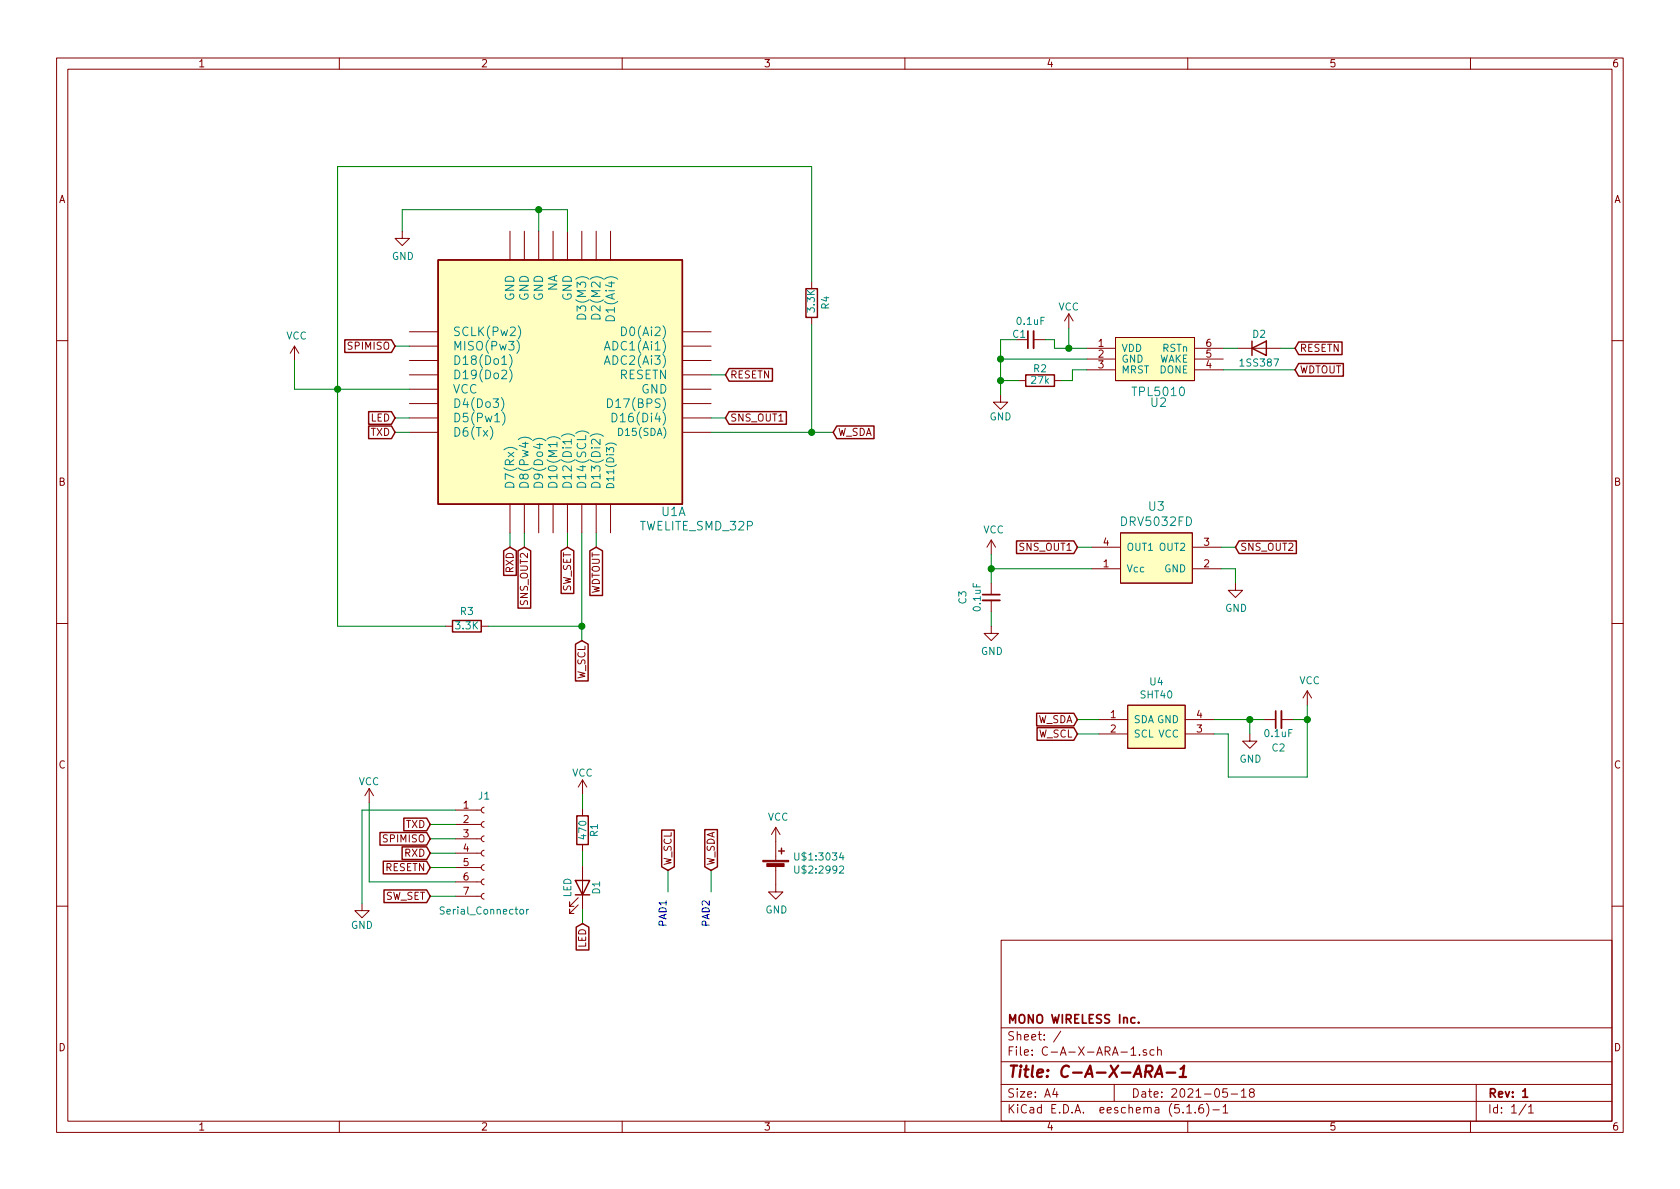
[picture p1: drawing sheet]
<svg xmlns="http://www.w3.org/2000/svg" width="297mm" height="210mm" viewBox="0 0 297 210" stroke-linecap="round" stroke-linejoin="round" font-family="sans-serif">
<g fill="none" stroke="#840000" stroke-width=".18">
<path d="M10 10.3h277v189.9h-277zM12 12.2h273v186.1h-273zM60 10.3v1.9M110 10.3v1.9M160 10.3v1.9M210 10.3v1.9M260 10.3v1.9M71.1 40.9v1.3h1.3l-1.3 1.2-1.3-1.2h1.3M72.4 58.7h5.1M90.2 40.9v5.1M92.7 40.9v5.1M95.2 40.9v5.1"/>
<path d="M97.8 40.9v5.1M100.3 40.9v5.1M102.9 40.9v5.1M105.4 40.9v5.1M107.9 40.9v5.1M120.6 58.7h5.1M143.5 49.8v1.2M143.5 56.1v1.3M189 55.5l-.8 1.3M189 55.5v2.5M189 55.5l.7 1.3M197.2 59.7h14v7.6h-14z"/>
<path d="M10 60.2h2M52.1 61.2l-.8 1.3M52.1 61.2v2.5M52.1 61.2l.7 1.3M72.4 61.2h5.1M72.4 63.7h5.1M72.4 66.3h5.1M72.4 68.8h5.1M72.4 71.4h5.1M72.4 73.9h5.1M72.4 76.4h5.1M120.6 61.2h5.1"/>
<path d="M120.6 63.7h5.1M120.6 66.3h5.1M120.6 68.8h5.1M120.6 71.4h5.1M120.6 73.9h5.1M120.6 76.4h5.1M176.9 69.8v1.3h1.3l-1.3 1.3-1.3-1.3h1.3M179.7 60.1h2M180.1 67.3h1.3M182.8 60.1h2M186.4 67.3h1.3M192.2 61.6h5"/>
<path d="M192.2 63.5h5M192.2 65.4h5M211.2 61.6h5.1M211.2 63.5h5.1M211.2 65.4h5.1M218.8 61.6h7.6M285 60.2h2M90.2 89.1v5.1M92.7 89.1v5.1M95.2 89.1v5.1M97.8 89.1v5.1M100.3 89.1v5.1"/>
<path d="M102.9 89.1v5.1M105.4 89.1v5.1M107.9 89.1v5.1M175.3 95.5l-.8 1.3M175.3 95.5v2.5M175.3 95.5l.7 1.3M193 96.8h5.1M198.1 94.2h12.7v8.9h-12.7zM210.8 96.8h5.1M10 110.3h2M78.7 110.7h1.3M85.1 110.7h1.3"/>
<path d="M175.3 110.7v1.3h1.2l-1.2 1.3-1.3-1.3h1.3M175.3 103.1v2.1M175.3 106.2v2M193 100.6h5.1M210.8 100.6h5.1M218.4 103.1v1.3h1.3l-1.3 1.3-1.2-1.3h1.2M285 110.3h2M65.3 139.4l.7 1.3M65.3 139.4v2.6M65.3 139.4l-.8 1.3M103 137.9v2.6M103 137.9l-.8 1.3"/>
<path d="M103 137.9l.8 1.3M194.3 127.2h5.1M194.3 129.8h5.1M199.4 124.7h10.1v7.6h-10.1zM209.5 127.2h5.1M209.5 129.8h5.1M221 129.8v1.3h1.2l-1.2 1.2-1.3-1.2h1.3M223.5 127.2h2.1M226.6 127.2h2M231.1 122.2l-.7 1.2M231.1 122.2v2.5M231.1 122.2l.8 1.2"/>
<path d="M64 159.8v1.2h-1.3l1.3 1.3 1.3-1.3h-1.3M80.5 158.5h4.6M80.5 156h4.6M80.5 153.4h4.6M80.5 150.9h4.6M80.5 148.3h4.6M80.5 145.8h4.6M80.5 143.3h4.6M85.6 158l-.3 .1-.2 .3 .1 .4 .4 .2M85.6 155.4l-.3 .1-.2 .4 .1 .4 .4 .2M85.6 152.9l-.3 .1-.2 .3 .1 .4 .4 .2M85.6 150.4l-.3 .1-.2 .3 .1 .4 .4 .2"/>
<path d="M85.6 147.8l-.3 .1-.2 .4 .1 .3 .4 .2M85.6 145.3l-.3 .1-.2 .3 .1 .4 .4 .2M85.6 142.7l-.3 .1-.2 .4 .1 .4 .4 .2M102.2 158.7l-1.5 1.6v-.8v.8h.8M103 143v1.3M103 149.3v1.3M103 153.2v7.6M137.2 153.2v4.5h1.2l-1.2 1.3-1.3-1.3h1.3M137.2 146.3l-.8 1.3M137.2 146.3v5.8M137.2 146.3l.7 1.3M10 160.2h2"/>
<path d="M102.2 160l-1.5 1.5v-.7v.7h.8M177 166.3h108v32h-108zM285 160.2h2M60 198.3v1.9M110 198.3v1.9M160 198.3v1.9M177 194.8h108M177 191.8h108M177 187.8h108M177 181.8h108M186.5 192.5l-.4 1h1M186.8 193v1"/>
<path d="M187.6 182.3l-1.3 2M197 191.8v3M200 185.5l.4-.4v1.5M200 186.6h.8M201.5 186.5v.1M202.7 185.7a.37 .37 0 0 0-.6 .1l.1 .2 .5 .2 .1 .1-.3 .3-.4-.1M204 185.7l-.4-.1-.3 .3 .1 .6 .2 .1 .4-.1M204.7 185.7a.37 .37 0 0 1 .6 .1v.8M204.7 185.1v1.5M209.8 195.8l.5-.5v1.5M209.8 196.8h.9M210 198.3v1.9"/>
<path d="M211.3 196.7v.1M212.7 195.3a.59 .59 0 0 0-.7 .7v.7l.2 .1 .6-.1v-.5l-.1-.2-.5-.1-.2 .3M213.3 195.1a1.71 1.71 0 0 1 0 2.3M214.5 196.3h1.1M216.3 195.8l.4-.5v1.5M216.3 196.8h.8M217 192.5h-.7l-.1 .7 .2-.1 .5 .1 .1 .2v.5l-.2 .1-.6-.1M217.7 193.5h1.1M219.5 193l.4-.5v1.5M219.5 194h.8M221.2 193.2l-.3-.3 .1-.2 .2-.2 .4 .1 .2 .2-.1 .2-.6 .2a.48 .48 0 0 0-.1 .7l.2 .1 .5-.1a.48 .48 0 0 0-.1-.7h-.1M260 198.3v1.9"/>
<path d="M261 191.8v6.5M269.8 195.2l-1.2 2M270.3 195.8l.4-.5v1.5M270.3 196.8h.8"/>
</g>
<path d="M181.7 58.5v3.1M173.7 105.2h3.1M225.6 125.7v3.1M201.3 180.8v.1M269.2 193l.5-.5v1.5M269.2 194h.9" fill="none" stroke="#840000" stroke-width=".3"/>
<path d="M202.6 189.5h.7a.56 .56 0 0 0 .5-.5 .56 .56 0 0 0-.3-.6h-.8l-.3 2M204.2 190.4l.9-2 .4 2M204.4 189.9h1M206.3 189.7h1.5M208.6 190.4h1.1M208.7 189l.7-.6-.3 2" fill="none" stroke="#840000" stroke-width=".41"/>
<g fill="none" stroke="#840000" stroke-width=".25">
<path d="M77.5 46h43.1v43.1h-43.1zM142.5 51h2v5.1h-2zM61 60.1h8.2l.6 1.1-.6 1.1h-8.2zM65.2 75.3h4l.6 1.1-.6 1.2h-4zM65.2 72.8h4l.6 1.1-.6 1.1h-4zM128.9 65.2h7.7v2.2h-7.7l-.6-1.1zM128.9 72.8h10.1v2.2h-10.1l-.6-1.1zM148 75.3h6.5v2.3h-6.5l-.7-1.2zM181.4 66.3h5v2h-5zM221.4 61.6l2.5-1.3v2.6zM221.4 60.3v2.6M229.6 60.5h7.7v2.2h-7.7l-.6-1.1z"/>
<path d="M229.6 64.3h7.9v2.2h-7.9l-.6-1.1zM89.1 97.4l1.1-.6 1.1 .6v4.3h-2.2zM91.6 97.4l1.1-.6 1.1 .6v10.1h-2.2zM99.2 97.4l1.1-.6 1.1 .6v7.5h-2.2zM104.3 97.4l1.1-.6 1.1 .6v7.9h-2.2zM179.7 95.7h10.2l.6 1.1-.6 1.1h-10.2zM219.1 95.7h10.1v2.2h-10.1l-.7-1.1zM80 109.7h5.1v2.1h-5.1zM101.8 113.9l1.1-.6 1.1 .6v6.5h-2.2zM183.3 126.1h6.6l.6 1.1-.6 1.2h-6.6zM183.4 128.7h6.5l.6 1.1-.6 1.1h-6.5zM67.2 147.2h8.2l.7 1.1-.7 1.1h-8.2z"/>
<path d="M67.8 152.3h7.6l.7 1.1-.7 1.1h-7.6zM67.9 157.4h7.5l.7 1.1-.7 1.1h-7.5zM71.1 149.8h4.3l.7 1.1-.7 1.1h-4.3zM71.4 144.7h4l.7 1.1-.7 1.1h-4zM101.7 155.7h2.6l-1.3 2.5zM101.7 158.2h2.6M102 144.3h2v5h-2zM117 146.8h2.2v6.5l-1.1 .6-1.1-.6zM124.6 146.7h2.2v6.6l-1.1 .6-1.1-.6zM137.7 150.5h1M138.2 150v1M101.9 164l1.1-.7 1.1 .7v4h-2.2z"/>
</g>
<path d="M182.8 58.5v3.1M173.7 106.2h3.1M226.6 125.7v3.1" fill="none" stroke="#840000" stroke-width=".33"/>
<g fill="none" stroke="#008484" stroke-width=".18">
<path d="M91.6 57.6a1.78 1.78 0 0 1 0 2.3M102.1 55.8a.87 .87 0 0 1 1.5 .3v.3h-1.6zM104.6 55.8a.87 .87 0 0 1 1.5 .3v.3h-1.5zM107.3 56a.81 .81 0 0 1 .9-.1 .81 .81 0 0 1 .4 .8h-1.5v-.4zM109.9 57.8a.77 .77 0 0 1 .9 .8 .77 .77 0 0 1-.9 .8zM86.7 75.4a1.78 1.78 0 0 1 0 2.3M88.6 70.3a1.78 1.78 0 0 1 0 2.3M88.8 72.8a1.78 1.78 0 0 1 0 2.4M89.1 79.5a1.78 1.78 0 0 1 2.3 0M90.1 62.7a1.78 1.78 0 0 1 0 2.3M90.1 65.2a1.78 1.78 0 0 1 0 2.4M91.4 60.1a1.78 1.78 0 0 1 0 2.4"/>
<path d="M91.6 77.7a1.78 1.78 0 0 1 2.4 0M94.2 77.9a1.78 1.78 0 0 1 2.3 0M96.7 77.7a1.78 1.78 0 0 1 2.4 0M99.3 77.2a1.78 1.78 0 0 1 2.3 0M101.8 76.7a1.78 1.78 0 0 1 2.3 0M104.3 77.2a1.78 1.78 0 0 1 2.4 0M106.9 64.4l.5-1.5 .5 1.5M106.9 61.9l.5-1.5 .5 1.5M107.1 78.7a1.47 1.47 0 0 1 1.9 0M107.4 70.5a.77 .77 0 0 1 .9 .8 .77 .77 0 0 1-.9 .8zM108.2 73.1a.77 .77 0 0 1 .9 .7 .77 .77 0 0 1-.9 .8zM109.4 75.7a.64 .64 0 0 1 .7 .7 .64 .64 0 0 1-.7 .6z"/>
<path d="M148.4 153.3l.5-.2 .2 .2 .1 .2-.1 .2-.7 .7h.8M148.7 150.8l-.3 .9h.8M92 160.9l.3-.1 .3 .2-.1 .6h-.3l-.3-.2zM93.1 160.8v.8M93.5 160.8l-.4 .2"/>
</g>
<g fill="#ffffc2" stroke="#ffffc2" stroke-width=".18">
<path d="M199.4 124.7h10.1v7.6h-10.1z"/>
<path d="M198.1 94.2h12.7v8.9h-12.7z"/>
<path d="M197.2 59.7h14v7.6h-14z"/>
<path d="M77.5 46h43.1v43.1h-43.1z"/>
</g>
<g fill="#840000" stroke="#840000" stroke-width=".18">
<path d="M134.9 152.1h4.5v.3h-4.5z"/>
<path d="M135.6 152.7h3v.5h-3z"/>
</g>
<g fill="none" stroke="#008400" stroke-width=".18">
<path d="M95.2 37.1v3.8M71.1 40.9v-3.8h29.2v3.8M143.5 49.8v-20.3h-83.8v81.2h19M143.5 57.4v19M189 58v3.6M52.1 63.7v5.1h20.3M69.8 76.4h2.6M69.8 61.2h2.6M69.8 73.9h2.6M125.7 66.3h2.6M125.7 76.4h21.6M125.7 73.9h2.6"/>
<path d="M176.9 63.5h15.3M176.9 67.3h3.2M179.7 60.1h-2.8v9.7M184.8 60.1h1.6v1.5h5.8M192.2 65.4h-2.6v1.9h-1.9M216.3 61.6h2.5M216.3 65.4h12.7M226.4 61.6h2.6M90.2 94.2v2.6M92.7 94.2v2.6M100.3 94.2v2.6M102.9 94.2v19.1"/>
<path d="M105.4 94.2v2.6M175.3 98v5.1M190.5 96.8h2.5M215.9 96.8h2.5M86.4 110.7h16.5M175.3 100.6h17.7M175.3 108.2v2.5M215.9 100.6h2.5v2.5M190.5 129.8h3.8M190.5 127.2h3.8M214.6 127.2h8.9M221 127.2v2.6"/>
<path d="M228.6 127.2h2.5M231.1 124.7v12.7h-13.9v-7.6h-2.6M65.3 142v14h15.2M76.1 158.5h4.4M76.1 153.4h4.4M76.1 150.9h4.4M76.1 148.3h4.4M76.1 145.8h4.4M80.5 143.3h-16.5v16.5M103 140.5v2.5M103 150.6v2.6M118.1 153.9v3.8"/>
<path d="M125.7 153.9v3.8M103 160.8v2.5"/>
</g>
<g fill="#008400" stroke="#008400" stroke-width=".25">
<circle cx="95.3" cy="37.1" r=".51"/>
<circle cx="176.9" cy="67.3" r=".51"/>
<circle cx="143.5" cy="76.4" r=".51"/>
<circle cx="59.7" cy="68.8" r=".51"/>
<circle cx="102.9" cy="110.7" r=".51"/>
<circle cx="231.1" cy="127.2" r=".51"/>
<circle cx="221" cy="127.2" r=".51"/>
<circle cx="176.9" cy="63.5" r=".51"/>
<circle cx="189" cy="61.6" r=".51"/>
<circle cx="175.3" cy="100.6" r=".51"/>
</g>
<text font-size="2.8" fill="#840000" x="178" y="190.5">Title: C-A-X-ARA-1</text>
<g font-size="2.1" fill="#008484">
<text x="90.9" y="53.2" transform="rotate(-90 90.9 53.2)">GND</text>
<text x="93.5" y="53.2" transform="rotate(-90 93.5 53.2)">GND</text>
<text x="96" y="53.2" transform="rotate(-90 96 53.2)">GND</text>
<text x="98.6" y="51.6" transform="rotate(-90 98.6 51.6)">NA</text>
<text x="101.1" y="53.2" transform="rotate(-90 101.1 53.2)">GND</text>
<text x="80" y="59.4">SCLK(Pw2)</text>
<text x="103.6" y="55.6" transform="rotate(-90 103.6 55.6)">D3(M3)</text>
<text x="106.2" y="55.6" transform="rotate(-90 106.2 55.6)">D2(M2)</text>
<text x="108.7" y="55.9" transform="rotate(-90 108.7 55.9)">D1(Ai4)</text>
<text x="110.7" y="59.4">D0(Ai2)</text>
<text x="80" y="62">MISO(Pw3)</text>
<text x="80" y="64.5">D18(Do1)</text>
<text x="107.6" y="64.5">ADC2(Ai3)</text>
<text x="107.6" y="62">ADC1(Ai1)</text>
<text x="80" y="67.1">D19(Do2)</text>
<text x="80" y="69.6">VCC</text>
<text x="109.5" y="67.1">RESETN</text>
<text x="113.4" y="69.6">GND</text>
<text x="200.5" y="70">TPL5010</text>
<text x="203.5" y="72">U2</text>
<text x="80" y="72.1">D4(Do3)</text>
<text x="80" y="74.7">D5(Pw1)</text>
<text x="80" y="77.2">D6(Tx)</text>
<text x="108.4" y="72.1">D17(BPS)</text>
<text x="109.5" y="74.7">D16(Di4)</text>
<text x="90.9" y="86.6" transform="rotate(-90 90.9 86.6)">D7(Rx)</text>
<text x="93.5" y="86.6" transform="rotate(-90 93.5 86.6)">D8(Pw4)</text>
<text x="96" y="86.6" transform="rotate(-90 96 86.6)">D9(Do4)</text>
<text x="98.6" y="86.6" transform="rotate(-90 98.6 86.6)">D10(M1)</text>
<text x="101.1" y="86.6" transform="rotate(-90 101.1 86.6)">D12(Di1)</text>
<text x="103.6" y="86.6" transform="rotate(-90 103.6 86.6)">D14(SCL)</text>
<text x="106.2" y="86.6" transform="rotate(-90 106.2 86.6)">D13(Di2)</text>
<text x="113.1" y="93.8">TWELITE_SMD_32P</text>
<text x="117" y="91.3">U1A</text>
<text x="198.5" y="93">DRV5032FD</text>
<text x="203.1" y="90.3">U3</text>
</g>
<g font-size="2.1" fill="#840000">
<text x="178" y="184">Sheet: /</text>
<text x="178" y="181">MONO WIRELESS Inc.</text>
<text x="178" y="186.7">File: C-A-X-ARA-1.sch</text>
<text x="178" y="196.9">KiCad E.D.A. eeschema (5.1.6)-1</text>
<text x="178" y="194.1">Size: A4</text>
<text x="200" y="194.1">Date: 2021-05-18</text>
<text x="263" y="194.1">Rev: 1</text>
<text x="263" y="196.9">Id: 1/1</text>
</g>
<g font-size="1.8" fill="#840000">
<text x="35" y="11.9">1</text>
<text x="85" y="11.9">2</text>
<text x="135" y="11.9">3</text>
<text x="185" y="11.9">4</text>
<text x="235" y="11.9">5</text>
<text x="285" y="11.9">6</text>
<text x="10.4" y="35.9">A</text>
<text x="285.4" y="35.9">A</text>
<text x="61.7" y="61.8">SPIMISO</text>
<text x="194.2" y="61.3">1</text>
<text x="194.2" y="63.2">2</text>
<text x="194.2" y="65.1">3</text>
<text x="213.3" y="65.1">4</text>
<text x="213.3" y="63.2">5</text>
<text x="213.3" y="61.3">6</text>
<text x="229.8" y="62.2">RESETN</text>
<text x="129.1" y="66.9">RESETN</text>
<text x="229.8" y="66">WDTOUT</text>
<text x="65.5" y="77.1">TXD</text>
<text x="65.5" y="74.5">LED</text>
<text x="129.1" y="74.5">SNS_OUT1</text>
<text x="148.1" y="77.1">W_SDA</text>
<text x="10.4" y="85.9">B</text>
<text x="285.4" y="85.9">B</text>
<text x="90.8" y="101.3" transform="rotate(-90 90.8 101.3)">RXD</text>
<text x="180.4" y="97.4">SNS_OUT1</text>
<text x="195.1" y="100.3">1</text>
<text x="195.1" y="96.5">4</text>
<text x="212.9" y="100.3">2</text>
<text x="212.9" y="96.5">3</text>
<text x="219.2" y="97.4">SNS_OUT2</text>
<text x="93.3" y="106.9" transform="rotate(-90 93.3 106.9)">SNS_OUT2</text>
<text x="101" y="104.8" transform="rotate(-90 101 104.8)">SW_SET</text>
<text x="106" y="105.3" transform="rotate(-90 106 105.3)">WDTOUT</text>
<text x="103.5" y="120.3" transform="rotate(-90 103.5 120.3)">W_SCL</text>
<text x="183.3" y="127.9">W_SDA</text>
<text x="183.5" y="130.4">W_SCL</text>
<text x="196.4" y="127">1</text>
<text x="196.4" y="129.5">2</text>
<text x="211.6" y="129.5">3</text>
<text x="211.6" y="127">4</text>
<text x="10.4" y="135.9">C</text>
<text x="285.4" y="135.9">C</text>
<text x="81.9" y="143">1</text>
<text x="67.9" y="149">SPIMISO</text>
<text x="71.8" y="146.4">TXD</text>
<text x="81.9" y="145.5">2</text>
<text x="81.9" y="148.1">3</text>
<text x="68.1" y="154">RESETN</text>
<text x="71.6" y="151.5">RXD</text>
<text x="81.9" y="150.6">4</text>
<text x="81.9" y="153.2">5</text>
<text x="81.9" y="155.7">6</text>
<text x="118.7" y="153.1" transform="rotate(-90 118.7 153.1)">W_SCL</text>
<text x="126.4" y="153.1" transform="rotate(-90 126.4 153.1)">W_SDA</text>
<text x="68" y="159.1">SW_SET</text>
<text x="81.9" y="158.2">7</text>
<text x="103.6" y="167.6" transform="rotate(-90 103.6 167.6)">LED</text>
<text x="10.4" y="185.9">D</text>
<text x="285.4" y="185.9">D</text>
<text x="35" y="199.9">1</text>
<text x="85" y="199.9">2</text>
<text x="135" y="199.9">3</text>
<text x="185" y="199.9">4</text>
<text x="235" y="199.9">5</text>
<text x="285" y="199.9">6</text>
</g>
<g font-size="1.8" fill="#008484">
<text x="69.3" y="46">GND</text>
<text x="144.1" y="55.1" transform="rotate(-90 144.1 55.1)">3.3K</text>
<text x="146.6" y="54.7" transform="rotate(-90 146.6 54.7)">R4</text>
<text x="179.1" y="59.7">C1</text>
<text x="179.9" y="57.4">0.1uF</text>
<text x="187.1" y="54.9">VCC</text>
<text x="221.5" y="59.7">D2</text>
<text x="50.6" y="60">VCC</text>
<text x="182.8" y="65.8">R2</text>
<text x="198.2" y="62.2">VDD</text>
<text x="198.2" y="64.1">GND</text>
<text x="204.8" y="64.1">WAKE</text>
<text x="205.6" y="62.2">RSTn</text>
<text x="219.5" y="64.8">1SS387</text>
<text x="182.4" y="67.9">27k</text>
<text x="198.2" y="66">MRST</text>
<text x="205.1" y="66">DONE</text>
<text x="110" y="77.1">D15(SDA)</text>
<text x="175" y="74.3">GND</text>
<text x="108.6" y="86.6" transform="rotate(-90 108.6 86.6)">D11(Di3)</text>
<text x="173.8" y="94.3">VCC</text>
<text x="199.1" y="101.2">Vcc</text>
<text x="199.1" y="97.4">OUT1 OUT2</text>
<text x="205.9" y="101.2">GND</text>
<text x="170.9" y="106.8" transform="rotate(-90 170.9 106.8)">C3</text>
<text x="173.4" y="107.9" transform="rotate(-90 173.4 107.9)">0.1uF</text>
<text x="80.7" y="111.3">3.3K</text>
<text x="81.4" y="108.8">R3</text>
<text x="216.6" y="108.2">GND</text>
<text x="173.4" y="115.8">GND</text>
<text x="201.7" y="123.5">SHT40</text>
<text x="203.4" y="121.2">U4</text>
<text x="229.7" y="121">VCC</text>
<text x="200.4" y="127.9">SDA GND</text>
<text x="200.4" y="130.4">SCL VCC</text>
<text x="223.7" y="130.3">0.1uF</text>
<text x="101.1" y="137.3">VCC</text>
<text x="219.2" y="134.9">GND</text>
<text x="224.9" y="132.9">C2</text>
<text x="63.4" y="138.9">VCC</text>
<text x="84.6" y="141.4">J1</text>
<text x="103.7" y="148.3" transform="rotate(-90 103.7 148.3)">470</text>
<text x="105.7" y="147.9" transform="rotate(-90 105.7 147.9)">R1</text>
<text x="135.7" y="145.1">VCC</text>
<text x="140.9" y="152.2">U$1:3034</text>
<text x="140.9" y="154.5">U$2:2992</text>
<text x="78.3" y="161.7">Serial_Connector</text>
<text x="101" y="158.7" transform="rotate(-90 101 158.7)">LED</text>
<text x="106.1" y="158.1" transform="rotate(-90 106.1 158.1)">D1</text>
<text x="135.3" y="161.5">GND</text>
<text x="62.1" y="164.3">GND</text>
</g>
<g font-size="1.8" fill="#0000c2">
<text x="117.9" y="163.7" transform="rotate(-90 117.9 163.7)">PAD1</text>
<text x="125.5" y="163.7" transform="rotate(-90 125.5 163.7)">PAD2</text>
</g>
</svg>
